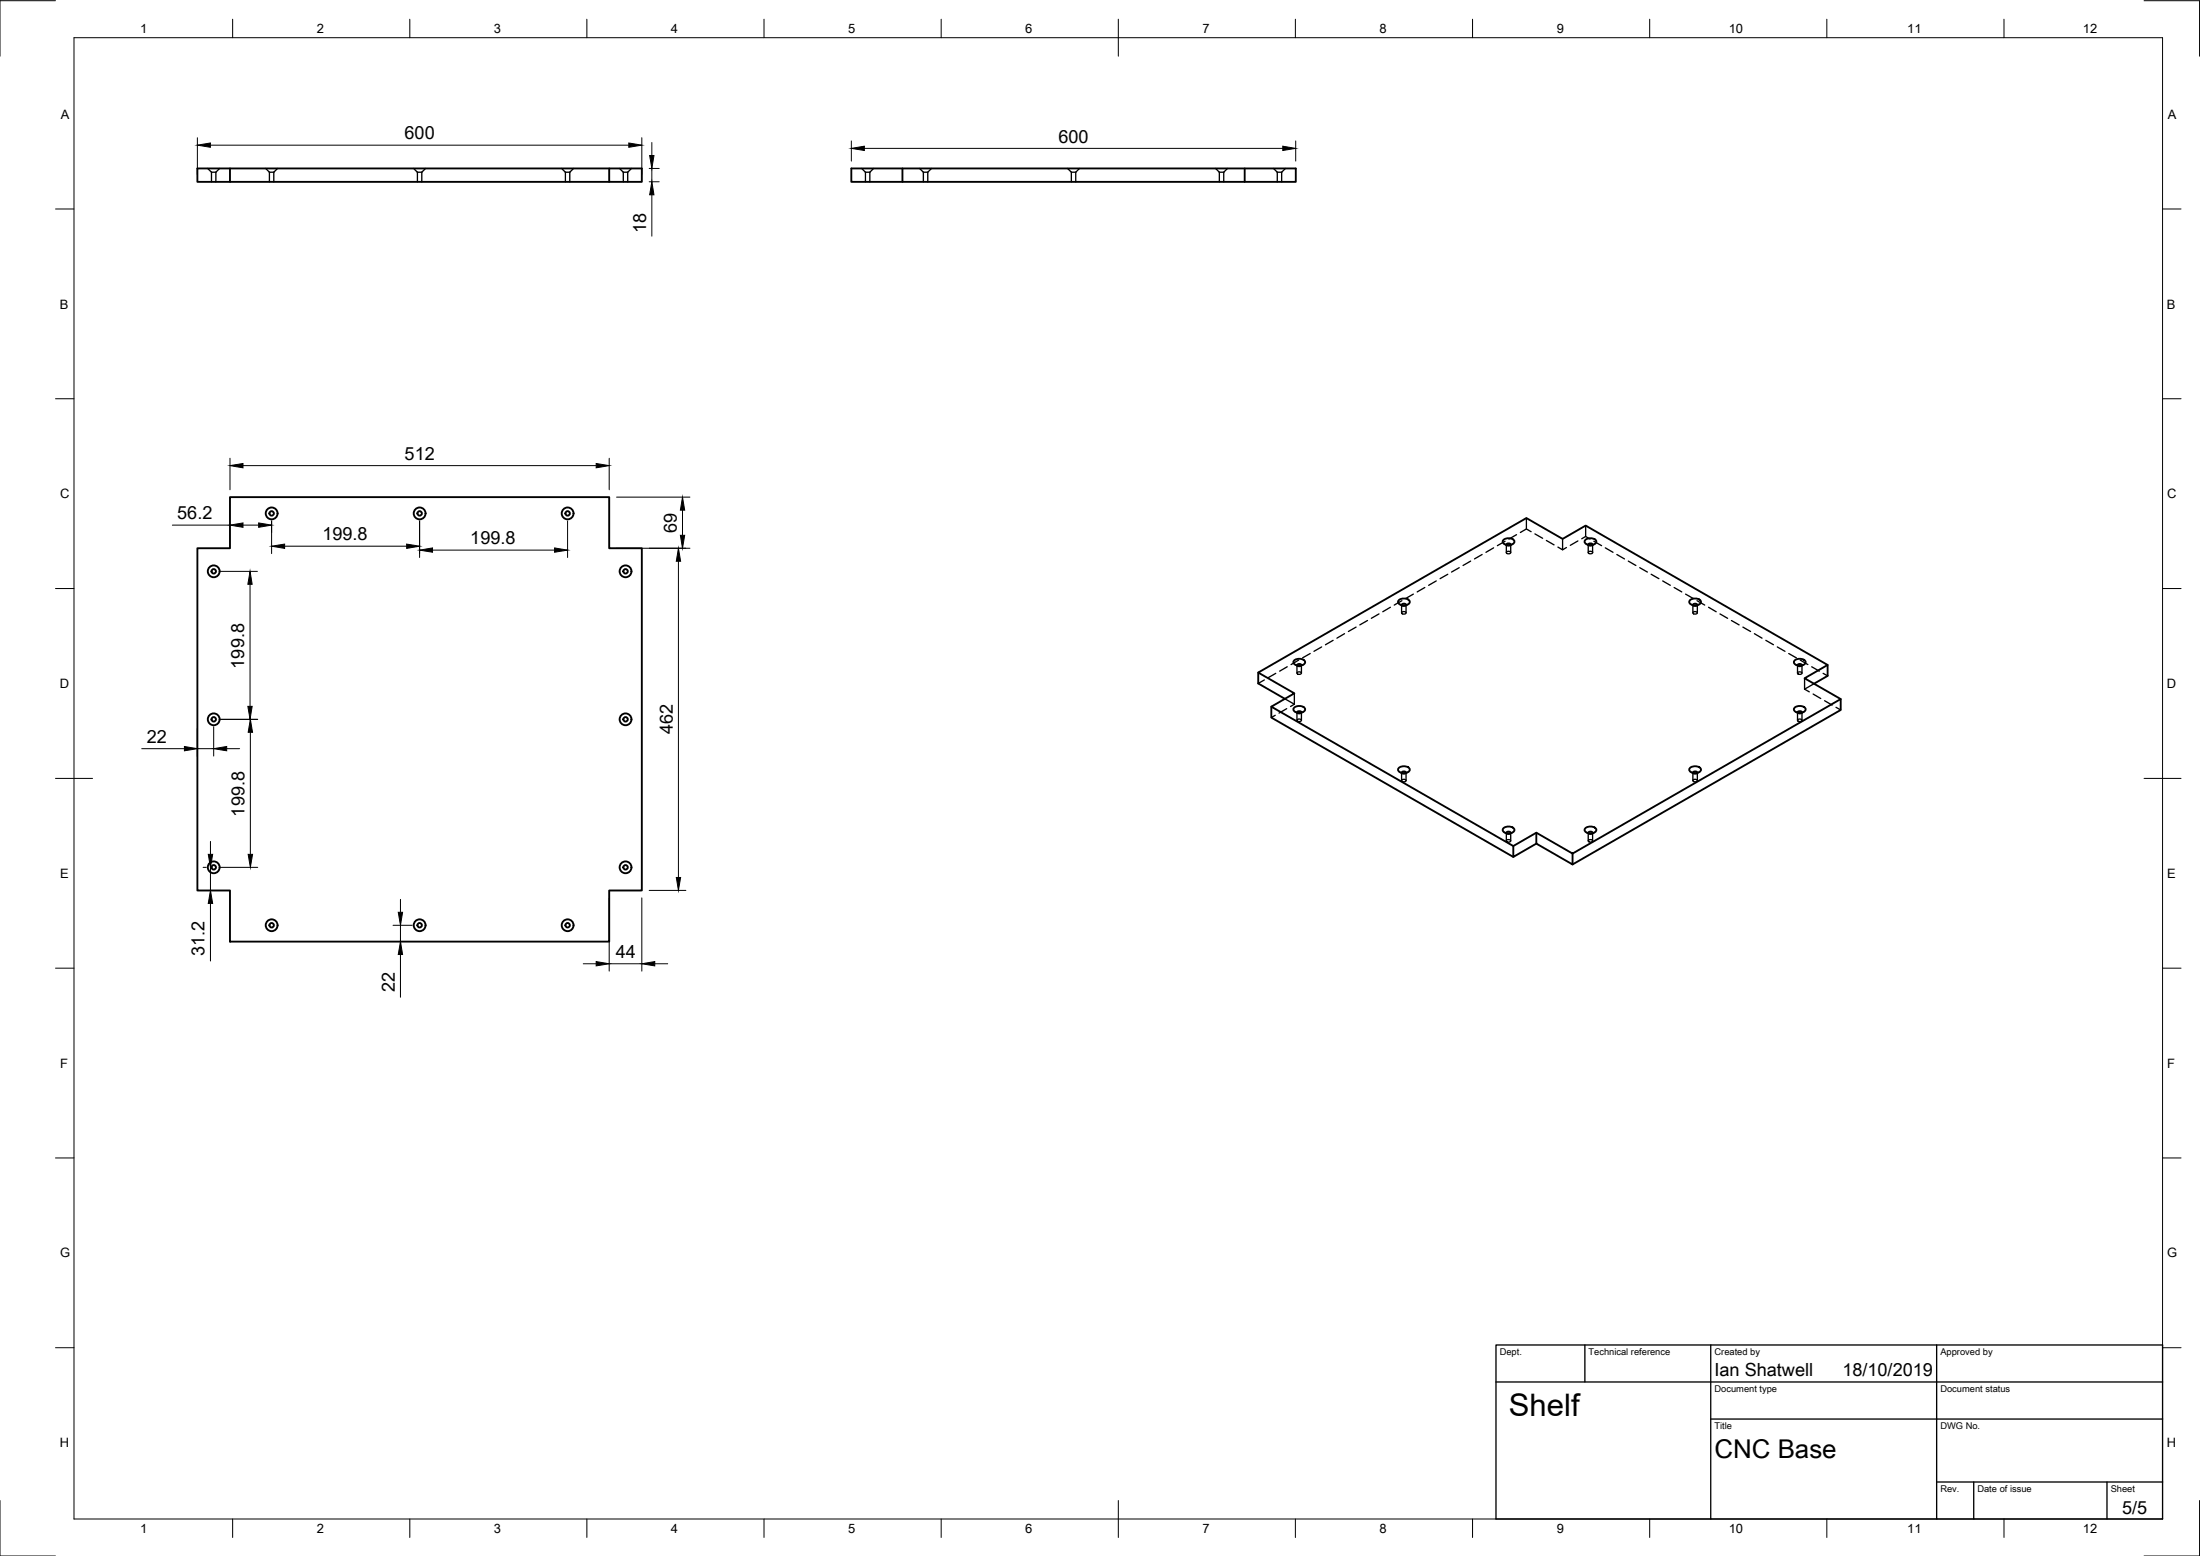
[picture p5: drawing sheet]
<svg xmlns="http://www.w3.org/2000/svg" width="594mm" height="420mm" viewBox="0 0 594 420" stroke-linecap="round" stroke-linejoin="round" font-family="sans-serif">
<!-- layer: Visible -->
<g fill="none" stroke="#000" stroke-width=".51">
<path d="M62.1 45.5v3.6h-8.8v-3.6h120v3.6h-8.8v-3.6M62.1 49.1h102.4M243.7 45.5v3.6h92.4M336.1 45.5v3.6h13.8v-3.6h-120v3.6h13.8M62.1 134.2h102.4v13.8h8.8v92.5h-8.8v13.8h-102.4v-13.8h-8.8v-92.5h8.8zM405.9 145.8a2.08 2.08 0 0 1 3 .3 1.38 1.38 0 0 1-1.8 1.1 .96 .96 0 0 1-1-.3 .96 .96 0 0 1-.2-1.1zM406.8 147.1a.66 .66 0 0 1 .6-.4 .66 .66 0 0 1 .6 .4M428.1 145.8a2.08 2.08 0 0 1 3 .3 1.38 1.38 0 0 1-1.9 1.1 .96 .96 0 0 1-1-.3 .96 .96 0 0 1-.1-1.1zM428.9 147.1a.66 .66 0 0 1 .6-.4 .66 .66 0 0 1 .6 .4M349.4 178.4a2.08 2.08 0 0 1 3 .3 1.38 1.38 0 0 1-1.8 1 .96 .96 0 0 1-1-.3 .96 .96 0 0 1-.2-1zM350.2 179.7a.66 .66 0 0 1 .6-.4 .66 .66 0 0 1 .6 .4M377.7 162.1a2.08 2.08 0 0 1 3 .3 1.38 1.38 0 0 1-1.8 1 .96 .96 0 0 1-1.1-.2 .96 .96 0 0 1-.1-1.1z"/>
<path d="M378.5 163.4a.66 .66 0 0 1 .6-.4 .66 .66 0 0 1 .6 .4M456.3 162.1a2.08 2.08 0 0 1 3 .3 1.38 1.38 0 0 1-1.8 1 .96 .96 0 0 1-1-.2 .96 .96 0 0 1-.2-1.1zM457.1 163.4a.66 .66 0 0 1 .6-.4 .66 .66 0 0 1 .6 .4M484.6 178.4a2.08 2.08 0 0 1 3 .3 1.38 1.38 0 0 1-1.8 1 .96 .96 0 0 1-1.1-.3 .96 .96 0 0 1-.1-1zM485.4 179.7a.66 .66 0 0 1 .6-.4 .66 .66 0 0 1 .6 .4M493.5 179.6v2.9l-3.6 2.1M339.8 181.6l72.4-41.7 9.8 5.6 6.2-3.6 65.3 37.7-6.2 3.6 9.8 5.6-72.5 41.7-9.7-5.6-6.3 3.6-65.3-37.7 6.2-3.6zM339.8 181.6v3l7.2 4.1M343.3 190.8v3l65.3 37.6M349.4 191.1a2.08 2.08 0 0 1 3 .3 1.38 1.38 0 0 1-1.8 1.1 .96 .96 0 0 1-1-.3 .96 .96 0 0 1-.2-1.1zM350.2 192.4a.66 .66 0 0 1 .6-.4 .66 .66 0 0 1 .6 .4M484.6 191.1a2.08 2.08 0 0 1 3 .3 1.38 1.38 0 0 1-1.8 1.1 .96 .96 0 0 1-1.1-.3 .96 .96 0 0 1-.1-1.1z"/>
<path d="M485.4 192.4a.66 .66 0 0 1 .6-.4 .66 .66 0 0 1 .6 .4M497.1 188.8v2.9l-72.5 41.7M377.7 207.4a2.08 2.08 0 0 1 3 .3 1.38 1.38 0 0 1-1.8 1 .96 .96 0 0 1-1.1-.2 .96 .96 0 0 1-.1-1.1zM378.5 208.7a.66 .66 0 0 1 .6-.4 .66 .66 0 0 1 .6 .4M456.3 207.4a2.08 2.08 0 0 1 3 .3 1.38 1.38 0 0 1-1.8 1 .96 .96 0 0 1-1-.2 .96 .96 0 0 1-.2-1.1zM457.1 208.7a.66 .66 0 0 1 .6-.4 .66 .66 0 0 1 .6 .4M405.9 223.7a2.08 2.08 0 0 1 3 .3 1.38 1.38 0 0 1-1.8 1 .96 .96 0 0 1-1-.3 .96 .96 0 0 1-.2-1zM406.8 224.9a.66 .66 0 0 1 .6-.3 .66 .66 0 0 1 .6 .3M414.9 224.9v2.9l9.7 5.6v-2.9M414.9 227.8l-6.3 3.6v-2.9M428.1 223.7a2.08 2.08 0 0 1 3 .3 1.38 1.38 0 0 1-1.9 1 .96 .96 0 0 1-1-.3 .96 .96 0 0 1-.1-1zM428.9 224.9a.66 .66 0 0 1 .6-.3 .66 .66 0 0 1 .6 .3"/>
<circle cx="73.4" cy="138.6" r="1.6"/>
<circle cx="73.4" cy="138.6" r=".6"/>
<circle cx="113.3" cy="138.6" r="1.6"/>
<circle cx="113.3" cy="138.6" r=".6"/>
<circle cx="153.3" cy="138.6" r="1.6"/>
<circle cx="153.3" cy="138.6" r=".6"/>
<circle cx="57.7" cy="154.3" r="1.6"/>
<circle cx="57.7" cy="154.3" r=".6"/>
<circle cx="168.9" cy="154.3" r="1.6"/>
<circle cx="168.9" cy="154.3" r=".6"/>
<circle cx="57.7" cy="194.2" r="1.6"/>
<circle cx="57.7" cy="194.2" r=".6"/>
<circle cx="168.9" cy="194.2" r="1.6"/>
<circle cx="168.9" cy="194.2" r=".6"/>
<circle cx="57.7" cy="234.2" r="1.6"/>
<circle cx="57.7" cy="234.2" r=".6"/>
<circle cx="168.9" cy="234.2" r="1.6"/>
<circle cx="168.9" cy="234.2" r=".6"/>
<circle cx="73.4" cy="249.8" r="1.6"/>
<circle cx="73.4" cy="249.8" r=".6"/>
<circle cx="113.3" cy="249.8" r="1.6"/>
<circle cx="113.3" cy="249.8" r=".6"/>
<circle cx="153.3" cy="249.8" r="1.6"/>
<circle cx="153.3" cy="249.8" r=".6"/>
</g>
<!-- layer: Hidden -->
<g fill="none" stroke="#000" stroke-width=".36">
<path d="M56.1 45.5l1 1M57.1 46.5h1.2M57.1 46.5v2.6M58.3 46.5v2.6M59.3 45.5l-1 1M71.7 45.5l1 1M72.7 46.5h1.2M72.7 46.5v2.6M73.9 46.5v2.6M75 45.5l-1.1 1M111.7 45.5l1 1M112.7 46.5h1.2"/>
<path d="M112.7 46.5v2.6M113.9 46.5v2.6M114.9 45.5l-1 1M151.7 45.5l1 1M152.7 46.5h1.2M152.7 46.5v2.6M153.9 46.5v2.6M154.9 45.5l-1 1M167.3 45.5l1 1M168.3 46.5h1.2M168.3 46.5v2.6M169.5 46.5v2.6"/>
<path d="M170.5 45.5l-1 1M232.7 45.5l1 1M233.7 46.5h1.2M233.7 46.5v2.6M234.9 46.5v2.6M235.9 45.5l-1 1M248.3 45.5l1 1M249.3 46.5h1.2M249.3 46.5v2.6M250.5 46.5v2.6M251.5 45.5l-1 1M288.3 45.5l1 1"/>
<path d="M289.3 46.5h1.2M289.3 46.5v2.6M290.5 46.5v2.6M291.5 45.5l-1 1M328.3 45.5l1 1M329.3 46.5h1.2M329.3 46.5v2.6M330.5 46.5v2.6M331.5 45.5l-1 1M343.9 45.5l1 1M344.9 46.5h1.2M344.9 46.5v2.6"/>
<path d="M346.1 46.5v2.6M347.1 45.5l-1 1M412.2 139.9v2.9l1.2 .8M384.7 158.6l-2 1.2M387.8 156.9l-2 1.2M390.9 155.1l-2 1.2M394 153.3l-2 1.2M397.1 151.5l-2 1.2M400.2 149.7l-2 1.2M403.3 147.9l-2 1.2M406.2 146.9l.7 .4M406.4 146.2l-2.1 1.1"/>
<path d="M406.8 149.2v-2.1l.5 .3 .6-.3v2.1M406.8 149.1a.56 .56 0 0 1 .7-.3 .56 .56 0 0 1 .3 .6l-.8 .1zM408.5 146.9l-.7 .4M409.5 144.4l-2 1.2M412.2 142.8l-1.7 1M414.5 144.2l2.1 1.2M417.6 145.9l2.1 1.2M422 145.5v3l-1.3-.8M423 147.8l-1 .7M426.1 146.1l-2.1 1.2M428.2 141.9v3l-1.1 .6M428.2 144.9l1.2 .7"/>
<path d="M428.3 146.9l.7 .4M428.9 149.2v-2.1l.5 .3 .7-.3v2.1M428.9 149.1a.55 .55 0 0 1 .7-.3 .55 .55 0 0 1 .4 .6l-.9 .1zM430.4 146.2l2.1 1.1M430.6 146.9l-.7 .4M433.5 147.9l2.1 1.2M436.6 149.7l2.1 1.2M439.7 151.5l2 1.2M442.8 153.3l2.1 1.2M445.9 155.1l2.1 1.2M449 156.9l2 1.2M452.1 158.6l2 1.2"/>
<path d="M349.7 179.5l.7 .4M350.7 178.2l-2.1 1.3M352 179.5l-.7 .4M353.8 176.5l-2.1 1.2M356.9 174.7l-2.1 1.2M360 172.9l-2.1 1.2M363.1 171.1l-2.1 1.2M366.2 169.3l-2.1 1.2M369.3 167.6l-2.1 1.1M372.4 165.8l-2.1 1.2M375.5 164l-2.1 1.2M378 163.2l.7 .4"/>
<path d="M378.5 163.4v2.1M378.5 163.4l.5 .3 .7-.3v2.1M378.5 165.4a.62 .62 0 0 1 .7-.3 .62 .62 0 0 1 .4 .5 .62 .62 0 0 1-.6 .2 .62 .62 0 0 1-.5-.4zM378.6 162.2l-2.1 1.2M380.2 163.2l-.7 .4M381.7 160.4l-2.1 1.2M455.2 160.4l2 1.2M456.6 163.2l.7 .4M457.1 165.5v-2.1l.6 .3 .6-.3v2.1M457.2 165.4a.55 .55 0 0 1 .6-.3 .55 .55 0 0 1 .4 .6l-.8 .1zM458.3 162.2l2 1.2M458.9 163.2l-.7 .4"/>
<path d="M461.4 164l2 1.2M464.5 165.8l2 1.2M467.6 167.6l2 1.1M470.6 169.3l2.1 1.2M473.8 171.1l2 1.2M476.8 172.9l2.1 1.2M479.9 174.7l2.1 1.2M483 176.5l2.1 1.2M484.9 179.5l.7 .4M486.1 178.2l2.1 1.3M487.1 179.5l-.7 .4M341.4 183.6l-1.6 1"/>
<path d="M344.4 193.1l-1.1 .7M344.5 181.8l-2.1 1.2M347 188.7l2.5 1.5M347.5 191.4l-2.1 1.2M347.6 180l-2.1 1.2M349.5 190.2l-1 .6M349.5 187.2v3M349.7 192.2l.7 .4M350.2 194.5v-2.1l.6 .3 .6-.3v2.1M350.2 181.8v-2.1l.6 .3 .6-.3v2.1M350.3 194.4a.61 .61 0 0 1 .6-.3 .61 .61 0 0 1 .5 .5 .62 .62 0 0 1-.7 .3 .62 .62 0 0 1-.4-.5zM350.3 181.6a.62 .62 0 0 1 .6-.2 .62 .62 0 0 1 .5 .5 .62 .62 0 0 1-.7 .2 .62 .62 0 0 1-.4-.5z"/>
<path d="M352 192.2l-.7 .4M484.9 192.2l.7 .4M485.4 194.5v-2.1l.5 .3 .7-.3v2.1M485.4 181.8v-2.1l.5 .3 .7-.3v2.1M485.4 194.4a.61 .61 0 0 1 .7-.3 .61 .61 0 0 1 .4 .5 .62 .62 0 0 1-.6 .3 .62 .62 0 0 1-.5-.5zM485.5 181.5a.52 .52 0 0 1 .7-.1 .52 .52 0 0 1 .3 .6 .52 .52 0 0 1-.7 .2 .52 .52 0 0 1-.3-.7zM487.1 192.2l-.7 .4M487.3 183.2v2.9M487.3 186.1l1.3 .7M489.2 180l2.1 1.2M489.6 187.4l2.1 1.2M489.9 184.6l-2.6 1.5"/>
<path d="M492.3 181.8l1.2 .7M492.7 189.2l2 1.2M495.8 191l1.3 .7M378 208.5l.7 .4M378.5 208.7v2.1M378.5 208.7l.5 .3 .7-.3v2.1M378.6 210.6a.59 .59 0 0 1 .6-.2 .59 .59 0 0 1 .4 .5 .57 .57 0 0 1-.6 .2 .57 .57 0 0 1-.4-.5zM380.2 208.5l-.7 .4M456.6 208.5l.7 .4M457.1 210.8v-2.1l.6 .3 .6-.3v2.1M457.2 210.6a.55 .55 0 0 1 .7-.2 .55 .55 0 0 1 .3 .6 .55 .55 0 0 1-.6 .2 .55 .55 0 0 1-.4-.6zM458.9 208.5l-.7 .4"/>
<path d="M406.2 224.8l.7 .4M406.8 227.1v-2.1l.5 .3 .6-.3v2.1M406.8 226.9a.56 .56 0 0 1 .7-.3 .56 .56 0 0 1 .3 .7l-.7 .1-.3-.2zM408.5 224.8l-.7 .4M428.3 224.8l.7 .4M428.9 227.1v-2.1l.5 .3 .7-.3v2.1M429 226.9a.55 .55 0 0 1 .6-.2 .55 .55 0 0 1 .4 .6 .56 .56 0 0 1-.7 .1 .56 .56 0 0 1-.3-.5zM430.6 224.8l-.7 .4"/>
</g>
<!-- layer: Border -->
<g fill="none" stroke="#000" stroke-width=".27">
<path d="M15 .2h-15v15M20 10.2h564v400h-564zM62.8 5.2v5M110.7 5.2v5M158.5 5.2v5M206.3 5.2v5M254.1 5.2v5M302 5.2v10M349.8 5.2v5M397.6 5.2v5M445.5 5.2v5M493.3 5.2v5"/>
<path d="M541.1 5.2v5M579 .2h15v15M15 56.4h5M584 56.4h5M15 107.7h5M584 107.7h5M15 158.9h5M584 158.9h5M15 210.2h10M579 210.2h10M15 261.4h5M584 261.4h5"/>
<path d="M15 312.7h5M584 312.7h5M15 363.9h5M584 363.9h5M0 405.2v15h15M62.8 410.2v5M110.7 410.2v5M158.5 410.2v5M206.3 410.2v5M254.1 410.2v5M302 405.2v10M349.8 410.2v5"/>
<path d="M397.6 410.2v5M445.5 410.2v5M493.3 410.2v5M541.1 410.2v5M594 405.2v15h-15"/>
</g>
<!-- layer: TitleBlock -->
<path d="M404 363.2h180v47h-180zM404 373.2h180M428 363.2v10M462 363.2v47M523 363.2v47M462 383.2h122M523 400.2h61M533 400.2v10M569 400.2v10" fill="none" stroke="#000" stroke-width=".36"/>
<!-- layer: Dimensions -->
<g fill="none" stroke="#000" stroke-width=".27">
<path d="M53.3 37.2v9.9M56.8 39.2h113M173.3 37.2v9.9M176 38.5v3.5M229.9 38.1v5.4M349.9 38.1v5.4M175.3 45.5h2.7M175.3 49.1h2.7M176 45.5v3.6M176 52.6v11.2M233.4 40.1h113M62.1 123.7v8.5"/>
<path d="M65.6 125.7h95.4M164.5 123.7v8.5M166.5 134.2h19.8M184.3 137.8v6.7M46.5 141.8h15.6M59.7 154.3h9.8M65.6 141.8h4.2M67.5 157.8v32.9M73.3 140.7v8.8M76.9 147.5h32.9M113.3 140.7v9.8M116.8 148.5h33"/>
<path d="M153.3 140.7v9.8M166.5 148h19.8M183.2 151.6v85.3M53.3 196.7v7.5M57.7 196.2v8M59.7 194.2h9.9M67.6 197.7v33M38.3 202.2h11.5M53.3 202.2h4.4M61.2 202.2h3.5M54.8 234.2h.9M56.8 227.2v3.5"/>
<path d="M56.8 234.2v6.2M59.7 234.2h9.9M56.8 243.9v15.6M106.1 249.9h5.2M106.1 254.2h5M108.1 242.8v3.5M108.1 249.9v4.3M108.1 257.7v11.6M164.5 242.4v19.8M173.3 242.4v19.8M175.3 240.4h9.9M157.5 260.2h3.5"/>
<path d="M164.5 260.2h8.8M176.8 260.2h3.5"/>
</g>
<g fill="#000" stroke="#000" stroke-width=".27">
<path d="M53.3 39.2l3.5-.6v1.2zM169.8 38.6l3.5 .6-3.5 .6zM229.9 40.1l3.5-.6v1.1zM346.4 39.5l3.5 .6-3.5 .5zM175.4 42h1.2l-.6 3.5zM176 49.1l.6 3.5h-1.2zM62.1 125.7l3.5-.5v1.1zM161 125.2l3.5 .5-3.5 .6zM184.3 134.2l.6 3.6h-1.2zM62.1 141.8l3.5-.6v1.2zM67.5 154.3l.6 3.5h-1.2zM69.8 141.2l3.5 .6-3.5 .6z"/>
<path d="M73.3 147.5l3.6-.6v1.2zM109.8 146.9l3.5 .6-3.5 .6zM113.3 148.5l3.5-.5v1.1zM149.8 148l3.5 .5-3.5 .6zM183.2 148l.6 3.6h-1.2zM183.7 144.5h1.2l-.6 3.5zM66.9 190.7h1.2l-.6 3.5zM67.6 194.2l.6 3.5h-1.2zM49.8 201.6l3.5 .6-3.5 .5zM57.7 202.2l3.5-.6v1.1zM56.2 230.7h1.2l-.6 3.5zM67 230.7h1.2l-.6 3.5z"/>
<path d="M182.6 236.9h1.2l-.6 3.5zM56.8 240.4l.6 3.5h-1.2zM107.5 246.3h1.2l-.6 3.6zM108.1 254.2l.6 3.5h-1.2zM161 259.7l3.5 .5-3.5 .6zM173.3 260.2l3.5-.5v1.1z"/>
</g>
<text font-size="8.4" x="407.5" y="382.5">Shelf</text>
<text font-size="7" x="463" y="393.7">CNC Base</text>
<g font-size="4.9">
<text x="109.2" y="37.6">600</text>
<text x="285.8" y="38.5">600</text>
<text x="174.5" y="62.8" transform="rotate(-90 174.5 62.8)">18</text>
<text x="109.3" y="124.2">512</text>
<text x="47.9" y="140.2">56.2</text>
<text x="182.7" y="143.8" transform="rotate(-90 182.7 143.8)">69</text>
<text x="87.1" y="145.9">199.8</text>
<text x="127" y="147">199.8</text>
<text x="66" y="180.5" transform="rotate(-90 66 180.5)">199.8</text>
<text x="39.6" y="200.7">22</text>
<text x="181.7" y="198.2" transform="rotate(-90 181.7 198.2)">462</text>
<text x="66" y="220.5" transform="rotate(-90 66 220.5)">199.8</text>
<text x="55.3" y="258.2" transform="rotate(-90 55.3 258.2)">31.2</text>
<text x="166.3" y="258.7">44</text>
<text x="106.6" y="267.9" transform="rotate(-90 106.6 267.9)">22</text>
<text x="463" y="371.7">Ian Shatwell</text>
<text x="497.5" y="371.7">18/10/2019</text>
<text x="573.1" y="408.8">5/5</text>
</g>
<g font-size="3.5">
<text x="37.9" y="8.9">1</text>
<text x="85.6" y="8.9">2</text>
<text x="133.4" y="8.9">3</text>
<text x="181.1" y="8.9">4</text>
<text x="229" y="8.9">5</text>
<text x="276.8" y="8.9">6</text>
<text x="324.7" y="8.9">7</text>
<text x="372.5" y="8.9">8</text>
<text x="420.4" y="8.9">9</text>
<text x="466.8" y="8.9">10</text>
<text x="515" y="8.9">11</text>
<text x="562.5" y="8.9">12</text>
<text x="16.4" y="32">A</text>
<text x="585.4" y="32">A</text>
<text x="16.2" y="83.3">B</text>
<text x="585.2" y="83.3">B</text>
<text x="16.2" y="134.6">C</text>
<text x="585.2" y="134.6">C</text>
<text x="16.2" y="185.8">D</text>
<text x="585.2" y="185.8">D</text>
<text x="16.2" y="237">E</text>
<text x="585.2" y="237">E</text>
<text x="16.2" y="288.3">F</text>
<text x="585.2" y="288.3">F</text>
<text x="16.2" y="339.6">G</text>
<text x="585.2" y="339.6">G</text>
<text x="16.2" y="390.8">H</text>
<text x="585.2" y="390.8">H</text>
<text x="37.9" y="413.9">1</text>
<text x="85.6" y="413.9">2</text>
<text x="133.4" y="413.9">3</text>
<text x="181.1" y="413.9">4</text>
<text x="229" y="413.9">5</text>
<text x="276.8" y="413.9">6</text>
<text x="324.7" y="413.9">7</text>
<text x="372.5" y="413.9">8</text>
<text x="420.4" y="413.9">9</text>
<text x="466.8" y="413.9">10</text>
<text x="515" y="413.9">11</text>
<text x="562.5" y="413.9">12</text>
</g>
<g font-size="2.5">
<text x="405" y="366">Dept.</text>
<text x="429" y="366">Technical reference</text>
<text x="463" y="366">Created by</text>
<text x="524" y="366">Approved by</text>
<text x="463" y="376">Document type</text>
<text x="524" y="376">Document status</text>
<text x="463" y="386">Title</text>
<text x="524" y="386">DWG No.</text>
<text x="524" y="403">Rev.</text>
<text x="534" y="403">Date of issue</text>
<text x="570" y="403">Sheet</text>
</g>
</svg>
